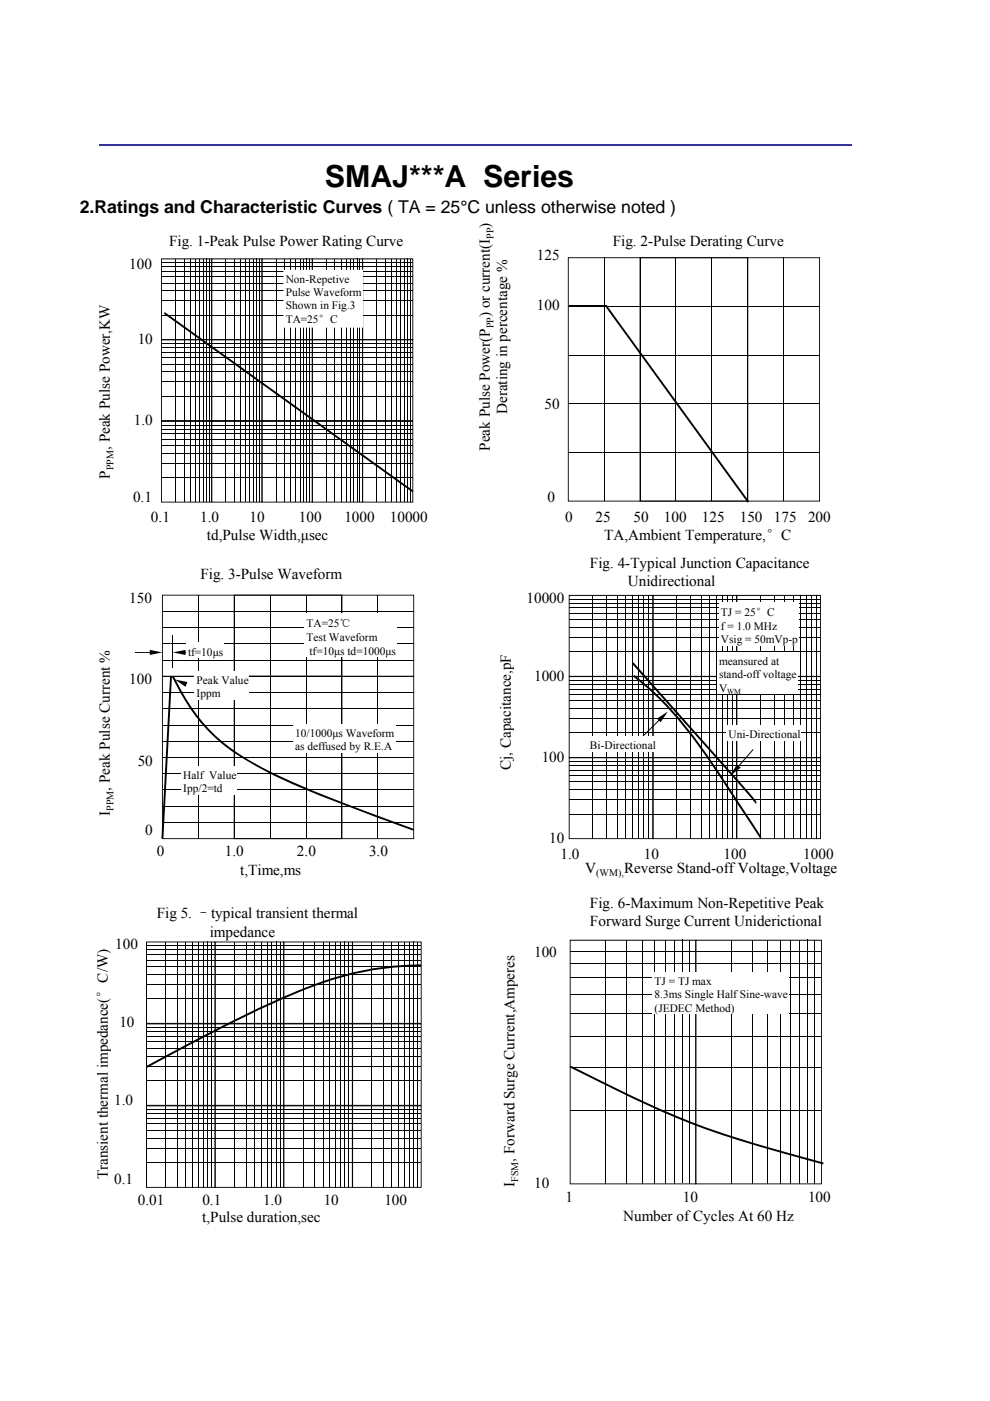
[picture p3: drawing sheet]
<svg xmlns="http://www.w3.org/2000/svg" width="210mm" height="297mm" viewBox="0 0 210 297" stroke-linecap="round" stroke-linejoin="round" font-family="sans-serif">
<g fill="#000">
<path d="M128.4 65l.3-.2 30.2 41.5-.3 .3zM36.5 143.6l.4-.2a38.9 38.9 0 0 0 11.7 14.9 83.7 83.7 0 0 0 18.7 9.7l20.5 7.8-.1 .3-14.9-5.5a111 111 0 0 1-23.8-11.4 38.6 38.6 0 0 1-12.5-15.6zM134 140.7l.4-.3 23.7 26.8a10.1 10.1 0 0 1 2.3 2.9l-.2 .3v-.4l-.2 .2-2.8-3.5zM134.5 143.1a75.1 75.1 0 0 1 16.9 19l10.1 15.4-.3 .2-5.5-8.4a134.2 134.2 0 0 0-14.7-19.8l-2.9-2.9-3.8-3.2zM36.1 143.4l.4 .1-1.9 34.3h-.4zM121 225.9a265.5 265.5 0 0 0 28.3 13l10.9 3.5 14.5 4.1-.1 .4a255.2 255.2 0 0 1-29.6-9.2l-6.2-2.7-7.4-3.5-10.6-5.2z"/>
<path d="M120.4 54.5h38.3v51.8h-38.3zM120.6 54.6v51.6h-.1h38.1h-.1v-51.6l.1 .1h-38.1z"/>
<path d="M135.7 54.5h38.2v51.8h-38.2zM135.8 54.7l.1-.1v51.6h-.1h38h-.1v-51.6l.1 .1z"/>
<path d="M34.2 54.8v17.3h10.8v-17.3zM34.2 55h10.7l-.1-.1v17.1l.1-.1h-10.7l.2 .1v-17.1z"/>
<path d="M44.8 54.8v17.3h10.8v-17.3zM44.9 55h10.7l-.1-.1v17.1l.1-.1h-10.7l.1 .1v-17.1z"/>
<path d="M55.5 54.8v17.3h10.8v-17.3zM55.6 55h10.6l-.1-.1v17.1l.1-.1h-10.6l.1 .1v-17.1z"/>
<path d="M66.2 54.8v17.3h10.8v-17.3zM66.3 55h10.6l-.1-.1v17.1l.1-.1h-10.6l.1 .1v-17.1z"/>
<path d="M76.8 54.8v17.3h10.9v-17.3zM76.9 55h10.6v-.1v17.1v-.1h-10.6l.1 .1v-17.1z"/>
<path d="M34.2 71.9v17.4h10.8v-17.4zM34.2 72.2h10.7l-.1-.1v17.1l.1-.1h-10.7l.2 .1v-17.1z"/>
<path d="M44.8 71.9v17.4h10.8v-17.4zM44.9 72.2h10.7l-.1-.1v17.1l.1-.1h-10.7l.1 .1v-17.1z"/>
<path d="M55.5 71.9v17.4h10.8v-17.4zM55.6 72.2h10.6l-.1-.1v17.1l.1-.1h-10.6l.1 .1v-17.1z"/>
<path d="M66.2 71.9v17.4h10.8v-17.4zM66.3 72.2h10.6l-.1-.1v17.1l.1-.1h-10.6l.1 .1v-17.1z"/>
<path d="M76.8 71.9v17.4h10.9v-17.4zM76.9 72.2h10.6v-.1v17.1v-.1h-10.6l.1 .1v-17.1z"/>
<path d="M34.2 89.2v17.4h10.8v-17.4zM34.2 89.5h10.7l-.1-.2v17.1h.1h-10.7h.2v-17.1z"/>
<path d="M44.8 89.2v17.4h10.8v-17.4zM44.9 89.5h10.7l-.1-.2v17.1h.1h-10.7h.1v-17.1z"/>
<path d="M55.5 89.2v17.4h10.8v-17.4zM55.6 89.5h10.6l-.1-.2v17.1h.1h-10.6h.1v-17.1z"/>
<path d="M66.2 89.2v17.4h10.8v-17.4zM66.3 89.5h10.6l-.1-.2v17.1h.1h-10.6h.1v-17.1z"/>
<path d="M76.8 89.2v17.4h10.9v-17.4zM76.9 89.5h10.6v-.2v17.1h-10.6h.1v-17.1z"/>
<path d="M34.4 126.1h38.2v17.4h-38.2zM34.4 126.3l.1-.1v17.2l-.1-.1h38.1l-.1 .1v-17.2l.1 .1z"/>
<path d="M49.6 126.1h38.2v17.4h-38.2zM49.7 126.3l.1-.1v17.2l-.1-.1h38v.1v-17.2v.1z"/>
<path d="M34.4 143.3h38.2v17.4h-38.2zM34.4 143.5l.1-.1v17.2l-.1-.1h38.1l-.1 .1v-17.2l.1 .1z"/>
<path d="M49.6 143.3h38.2v17.4h-38.2zM49.7 143.5l.1-.1v17.2l-.1-.1h38v.1v-17.2v.1z"/>
<path d="M120.6 126.1v17.4h18v-17.4zM120.8 126.2l-.1 .1h17.8l-.1-.1v17.2l.1-.1h-17.8l.1 .1z"/>
<path d="M138.4 126.1v17.4h18v-17.4zM138.6 126.2l-.1 .1h17.8l-.2-.1v17.2l.2-.1h-17.8l.1 .1z"/>
<path d="M156.1 126.1v17.4h18v-17.4zM156.4 126.2l-.1 .1h17.7l-.1-.1v17.2l.1-.1h-17.7l.1 .1z"/>
<path d="M34.4 160.5h38.2v17.4h-38.2zM34.4 160.7l.1-.1v17.2l-.1-.1h38.1l-.1 .1v-17.2l.1 .1z"/>
<path d="M49.6 160.5h38.2v17.4h-38.2zM49.7 160.7l.1-.1v17.2l-.1-.1h38v.1v-17.2v.1z"/>
<path d="M120.6 143.3v17.4h18v-17.4zM120.8 143.4l-.1 .2h17.8l-.1-.2v17.2l.1-.1h-17.8l.1 .1z"/>
<path d="M120.6 160.5v17.4h18v-17.4zM120.8 160.7l-.1 .1h17.8l-.1-.1v17.1l.1-.1h-17.8l.1 .1z"/>
<path d="M138.4 143.3v17.4h18v-17.4zM138.6 143.4l-.1 .2h17.8l-.2-.2v17.2l.2-.1h-17.8l.1 .1z"/>
<path d="M138.4 160.5v17.4h18v-17.4zM138.6 160.7l-.1 .1h17.8l-.2-.1v17.1l.2-.1h-17.8l.1 .1z"/>
<path d="M156.1 143.3v17.4h18v-17.4zM156.4 143.4l-.1 .2h17.7l-.1-.2v17.2l.1-.1h-17.7l.1 .1z"/>
<path d="M156.1 160.5v17.4h18v-17.4zM156.4 160.7l-.1 .1h17.7l-.1-.1v17.1l.1-.1h-17.7l.1 .1z"/>
<path d="M120.8 199.2v51.9h26.9v-51.9zM121 199.3l-.1 .2h26.7l-.1-.2v51.7l.1-.1h-26.7l.1 .1z"/>
<path d="M147.5 199.2v51.9h26.8v-51.9zM147.7 199.3l-.1 .2h26.6l-.1-.2v51.7l.1-.1h-26.6l.1 .1z"/>
</g>
<g fill="none" stroke="#000" stroke-width=".21">
<path d="M34.2 55.7h53.3M34.2 58.7h53.3M34.2 57.5h53.3M34.2 56.5h53.3M37.3 54.9v34.3M39 54.9v34.3M40.4 54.9v34.3M41.4 54.9v34.3M42.3 54.9v34.3M43.1 54.9v34.3M43.7 54.8v17.1M44.3 54.9v34.3"/>
<path d="M47.9 54.9v34.3M49.7 54.9v34.3M51 54.9v34.3M52.1 54.9v34.3M53 54.9v34.3M53.7 54.9v34.3M54.4 54.8v17.1M55 54.9v34.3M58.6 54.9v34.3M60.4 54.9v34.3M61.7 54.9v34.3M62.7 54.9v34.3"/>
<path d="M63.6 54.9v34.3M64.4 54.9v34.3M65.1 54.8v17.1M65.7 54.9v34.3M69.3 54.9v34.3M71 54.9v34.3M72.4 54.9v34.3M73.4 54.9v34.3M74.3 54.9v34.3M75.1 54.9v34.3M75.7 54.8v17.1M76.3 54.9v34.3"/>
<path d="M79.9 54.9v34.3M81.7 54.9v34.3M83 54.9v34.3M84.1 54.9v34.3M85 54.9v34.3M85.7 54.9v34.3M86.4 54.8v17.1M87 54.9v34.3M128.1 54.6v51.6M135.8 54.6v51.6M143.4 54.6v51.6M151 54.6v51.6"/>
<path d="M158.6 54.6v51.6M166.2 54.6v51.6M34.2 72.8h53.3M34.2 78.8h53.3M34.2 77.2h53.3M34.2 75.8h53.3M34.2 74.7h53.3M34.2 73.7h53.3M34.2 66.8h53.3M34.2 63.8h53.3M34.2 61.7h53.3M34.2 60h53.3"/>
<path d="M43.7 72v17.1M54.4 72v17.1M65.1 72v17.1M75.7 72v17.1M86.4 72v17.1M120.5 65h53.3M120.5 75.3h53.3M34.2 84h53.3M34.2 81h53.3M34.2 90.1h53.3M34.2 98.3h53.3M34.2 96.1h53.3"/>
<path d="M34.2 94.5h53.3M34.2 93.1h53.3M34.2 92h53.3M34.2 91h53.3M37.3 89.3v17.1M39 89.3v17.1M40.4 89.3v17.1M41.4 89.3v17.1M42.3 89.3v17.1M43.1 89.3v17.1M43.7 89.3v17.1M44.3 89.3v17.1"/>
<path d="M47.9 89.3v17.1M49.7 89.3v17.1M51 89.3v17.1M52.1 89.3v17.1M53 89.3v17.1M53.7 89.3v17.1M54.4 89.3v17.1M55 89.3v17.1M58.6 89.3v17.1M60.4 89.3v17.1M61.7 89.3v17.1M62.7 89.3v17.1"/>
<path d="M63.6 89.3v17.1M64.4 89.3v17.1M65.1 89.3v17.1M65.7 89.3v17.1M69.3 89.3v17.1M71 89.3v17.1M72.4 89.3v17.1M73.4 89.3v17.1M74.3 89.3v17.1M75.1 89.3v17.1M75.7 89.3v17.1M76.3 89.3v17.1"/>
<path d="M79.9 89.3v17.1M81.7 89.3v17.1M83 89.3v17.1M84.1 89.3v17.1M85 89.3v17.1M85.7 89.3v17.1M86.4 89.3v17.1M87 89.3v17.1M120.5 85.6h53.3M120.5 95.9h53.3M34.2 101.3h53.3M34.4 129.6h53.3"/>
<path d="M34.4 133.1h53.3M34.4 136.5h53.3M34.4 140h53.3M42.1 126.2v51.6M49.7 126.2v51.6M57.3 126.2v51.6M64.9 126.2v51.6M72.5 126.2v51.6M80.1 126.2v51.6M120.7 133h53.3M120.7 127h53.3M120.7 138.2h53.3"/>
<path d="M120.7 135.2h53.3M120.7 131.4h53.3M120.7 130h53.3M120.7 128.9h53.3M120.7 127.9h53.3M125.7 126.2v17.2M128.7 126.2v17.2M130.9 126.2v17.2M132.7 126.2v17.2M134.2 126.2v17.2M135.4 126.2v17.2M136.6 126.2v51.6"/>
<path d="M137.6 126.2v17.2M143.5 126.2v17.2M146.5 126.2v17.2M148.7 126.2v17.2M150.5 126.2v17.2M151.9 126.2v17.2M153.2 126.2v17.2M154.3 126.2v51.6M155.3 126.2v17.2M161.3 126.2v17.2M164.3 126.2v17.2M166.5 126.2v17.2"/>
<path d="M168.2 126.2v17.2M169.7 126.2v17.2M171 126.2v17.2M172.1 126.2v51.6M173.1 126.2v17.2M34.4 146.8h53.3M34.4 150.3h53.3M34.4 153.7h53.3M34.4 157.2h53.3M120.7 150.3h53.3M120.7 144.2h53.3M120.7 155.4h53.3"/>
<path d="M120.7 152.4h53.3M120.7 148.6h53.3M120.7 147.2h53.3M120.7 146.1h53.3M120.7 145.1h53.3M125.7 143.4v17.2M128.7 143.4v17.2M130.9 143.4v17.2M132.7 143.4v17.2M134.2 143.4v17.2M135.4 143.4v17.2M137.6 143.4v17.2"/>
<path d="M143.5 143.4v17.2M146.5 143.4v17.2M148.7 143.4v17.2M150.5 143.4v17.2M151.9 143.4v17.2M153.2 143.4v17.2M155.3 143.4v17.2M161.3 143.4v17.2M164.3 143.4v17.2M166.5 143.4v17.2M168.2 143.4v17.2M169.7 143.4v17.2"/>
<path d="M171 143.4v17.2M173.1 143.4v17.2M34.4 164h53.3M34.4 167.5h53.3M34.4 170.9h53.3M34.4 174.4h53.3M120.7 161.4h53.3M120.7 172.6h53.3M120.7 169.6h53.3M120.7 167.5h53.3M120.7 165.8h53.3M120.7 164.4h53.3"/>
<path d="M120.7 163.3h53.3M120.7 162.3h53.3M125.7 160.7v17.1M128.7 160.7v17.1M130.9 160.7v17.1M132.7 160.7v17.1M134.2 160.7v17.1M135.4 160.7v17.1M137.6 160.7v17.1M143.5 160.7v17.1M146.5 160.7v17.1M148.7 160.7v17.1"/>
<path d="M150.5 160.7v17.1M151.9 160.7v17.1M153.2 160.7v17.1M155.3 160.7v17.1M161.3 160.7v17.1M164.3 160.7v17.1M166.5 160.7v17.1M168.2 160.7v17.1M169.7 160.7v17.1M171 160.7v17.1M173.1 160.7v17.1M128.4 199.3v51.7"/>
<path d="M132.9 199.3v51.7M136.2 199.3v51.7M138.9 199.3v51.7M141.1 199.3v51.7M143 199.3v51.7M144.7 199.2v51.6M146.2 199.3v51.7M155.1 199.3v51.7M159.6 199.3v51.7M162.9 199.3v51.7M165.5 199.3v51.7M167.7 199.3v51.7"/>
<path d="M169.7 199.3v51.7M171.4 199.2v51.6M172.8 199.3v51.7M120.9 201.7h53.3M120.9 219.8h53.3M120.9 214.8h53.3M120.9 210.8h53.3M120.9 207.3h53.3M120.9 204.4h53.3M120.9 235.4h53.3M120.9 226.3h53.3"/>
</g>
<path d="M120.7 64.9h8.1" fill="none" stroke="#000" stroke-width=".4"/>
<g fill="#fff">
<path d="M60.2 57.3h16.7v12.1h-16.7z"/>
<path d="M60.1 57.2h16.9v12.3h-16.9zM60.2 57.4l.1-.1v12.1l-.1-.1h16.7l-.1 .1v-12.1l.1 .1z"/>
</g>
<path d="M36.7 134.6v7" fill="none" stroke="#000" stroke-width=".21"/>
<g fill="#000">
<path d="M28.6 138.2h3.4v.2h-3.4zM31.8 137.8l2.6 .5-2.6 .6z"/>
<path d="M39.1 138.2h1v.2h-1zM36.7 138.3l2.6-.5v1.1z"/>
</g>
<g fill="#fff">
<path d="M39.5 136.2h7.9v3.4h-7.9z"/>
<path d="M41.3 142.2h11.6v6.1h-11.6z"/>
</g>
<path d="M37.1 144.1l2.7 .5-.5 1z" fill="#000"/>
<g fill="#fff">
<path d="M38.5 162.4h11.7v6.1h-11.7z"/>
<path d="M64.6 130.1h19.6v9.3h-19.6z"/>
<path d="M152.5 127.6h16.9v9.3h-16.9z"/>
<path d="M152.1 138.3h17v8.9h-17z"/>
</g>
<g fill="#000">
<path d="M136 156.3l.1 .2 3.9-3.9-.1-.1zM139.4 152.4l.7 .7 1.5-2.2z"/>
<path d="M159.7 158.8l-3.3 3.7 .2 .2 3.2-3.7zM156.3 162.1l-1.4 2.3 2.2-1.6z"/>
</g>
<g fill="#fff">
<path d="M138.4 206.2h29v8.9h-29z"/>
<path d="M62.2 153.5h21.7v6.1h-21.7z"/>
</g>
<path d="M35 66.2l52.7 37.8-.3 .4-52.7-37.9z" fill="#000"/>
<g fill="#fff">
<path d="M154.1 153.7h15.8v3.3h-15.8z"/>
<path d="M124.7 156h14.5v3.3h-14.5z"/>
</g>
<path d="M21 30.8h159.7" fill="none" stroke="#339" stroke-width=".4"/>
<g fill="#000">
<path d="M31 226l4.9-2.6a248.9 248.9 0 0 1 32.7-15.4 64.1 64.1 0 0 1 20.7-3.6v.5a68.6 68.6 0 0 0-29 6.8l-12.6 6-16.5 8.7z"/>
<path d="M31 199.6v17.5h14.7v-17.5zM31.1 199.8h14.5l-.1-.1v17.3l.1-.1h-14.5l.1 .1v-17.3z"/>
<path d="M45.5 199.6v17.5h14.8v-17.5zM45.6 199.8h14.6l-.1-.1v17.3l.1-.1h-14.6l.1 .1v-17.3z"/>
<path d="M60.1 199.6v17.5h14.7v-17.5zM60.2 199.8h14.5l-.1-.1v17.3l.1-.1h-14.5l.1 .1v-17.3z"/>
<path d="M74.7 199.6v17.5h14.7v-17.5zM74.8 199.8h14.5l-.1-.1v17.3l.1-.1h-14.5l.1 .1v-17.3z"/>
<path d="M31 217v17.5h14.7v-17.5zM31.1 217.2h14.5l-.1-.1v17.3l.1-.1h-14.5l.1 .1v-17.3z"/>
<path d="M45.5 217v17.5h14.8v-17.5zM45.6 217.2h14.6l-.1-.1v17.3l.1-.1h-14.6l.1 .1v-17.3z"/>
<path d="M60.1 217v17.5h14.7v-17.5zM60.2 217.2h14.5l-.1-.1v17.3l.1-.1h-14.5l.1 .1v-17.3z"/>
<path d="M74.7 217v17.5h14.7v-17.5zM74.8 217.2h14.5l-.1-.1v17.3l.1-.1h-14.5l.1 .1v-17.3z"/>
<path d="M31 234.4v17.4h14.7v-17.4zM31.1 234.6h14.5l-.1-.1v17.2h.1h-14.5h.1v-17.2z"/>
<path d="M45.5 234.4v17.4h14.8v-17.4zM45.7 234.5l-.1 .1h14.6l-.1-.1v17.2h.1h-14.6h.1z"/>
<path d="M60.1 234.4v17.4h14.7v-17.4zM60.2 234.6h14.5l-.1-.1v17.2h.1h-14.5h.1v-17.2z"/>
<path d="M74.7 234.4v17.4h14.7v-17.4zM74.8 234.6h14.5l-.1-.1v17.2h.1h-14.5h.1v-17.2z"/>
</g>
<g fill="none" stroke="#000" stroke-width=".21">
<path d="M35.2 199.7v17.3M37.6 199.7v17.3M39.4 199.7v17.3M40.9 199.7v17.3M42.1 199.7v17.3M43.1 199.7v17.3M44.1 199.7v17.2M44.9 199.7v17.3M49.7 199.7v17.3M52.2 199.7v17.3M54 199.7v17.3M55.4 199.7v17.3"/>
<path d="M56.6 199.7v17.3M57.7 199.7v17.3M58.6 199.7v17.2M59.4 199.7v17.3M64.3 199.7v17.3M66.7 199.7v17.3M68.5 199.7v17.3M70 199.7v17.3M71.2 199.7v17.3M72.3 199.7v17.3M73.2 199.7v17.2M74 199.7v17.3"/>
<path d="M78.9 199.7v17.3M81.3 199.7v17.3M83.1 199.7v17.3M84.6 199.7v17.3M85.8 199.7v17.3M86.8 199.7v17.3M87.8 199.7v17.2M88.6 199.7v17.3M31.1 200.5h58.2M31.1 211.8h58.2M31.1 208.7h58.2M31.1 206.6h58.2"/>
<path d="M31.1 204.9h58.2M31.1 203.5h58.2M31.1 202.4h58.2M31.1 201.4h58.2M31.1 217.9h58.2M31.1 219.8h58.2M31.1 218.8h58.2M35.2 217.1v17.3M37.6 217.1v17.3M39.4 217.1v17.3M40.9 217.1v17.3M42.1 217.1v17.3"/>
<path d="M43.1 217.1v17.3M44.1 217v17.3M44.9 217.1v17.3M49.7 217.1v17.3M52.2 217.1v17.3M54 217.1v17.3M55.4 217.1v17.3M56.6 217.1v17.3M57.7 217.1v17.3M58.6 217v17.3M59.4 217.1v17.3M64.3 217.1v17.3"/>
<path d="M66.7 217.1v17.3M68.5 217.1v17.3M70 217.1v17.3M71.2 217.1v17.3M72.3 217.1v17.3M73.2 217v17.3M74 217.1v17.3M78.9 217.1v17.3M81.3 217.1v17.3M83.1 217.1v17.3M84.6 217.1v17.3M85.8 217.1v17.3"/>
<path d="M86.8 217.1v17.3M87.8 217v17.3M88.6 217.1v17.3M31.1 229.1h58.2M31.1 226.1h58.2M31.1 224h58.2M31.1 222.3h58.2M31.1 220.9h58.2M31.1 235.3h58.2M31.1 239.7h58.2M31.1 238.3h58.2M31.1 237.1h58.2"/>
<path d="M31.1 236.2h58.2M35.2 234.5v17.2M37.6 234.5v17.2M39.4 234.5v17.2M40.9 234.5v17.2M42.1 234.5v17.2M43.1 234.5v17.2M44.1 234.4v17.3M44.9 234.5v17.2M49.7 234.5v17.2M52.2 234.5v17.2M54 234.5v17.2"/>
<path d="M55.4 234.5v17.2M56.6 234.5v17.2M57.7 234.5v17.2M58.6 234.4v17.3M59.4 234.5v17.2M64.3 234.5v17.2M66.7 234.5v17.2M68.5 234.5v17.2M70 234.5v17.2M71.2 234.5v17.2M72.3 234.5v17.2M73.2 234.4v17.3"/>
<path d="M74 234.5v17.2M78.9 234.5v17.2M81.3 234.5v17.2M83.1 234.5v17.2M84.6 234.5v17.2M85.8 234.5v17.2M86.8 234.5v17.2M87.8 234.4v17.3M88.6 234.5v17.2M31.1 246.5h58.2M31.1 243.5h58.2M31.1 241.3h58.2"/>
</g>
<text font-size="6.4" x="68.9" y="39.6">SMAJ***A Series</text>
<text font-size="3.7" x="16.9" y="45.3">2.Ratings and Characteristic Curves ( TA = 25°C unless otherwise noted )</text>
<g font-size="3.2">
<text x="35.9" y="52.2">Fig. 1-Peak Pulse Power Rating Curve</text>
<text x="103.9" y="48.3" transform="rotate(-90 103.9 48.3)">)</text>
<text x="130" y="52.2">Fig. 2-Pulse Derating Curve</text>
<text x="27.4" y="57.1">100</text>
<text x="113.9" y="55.1">125</text>
<text x="113.9" y="65.7">100</text>
<text x="103.9" y="67.2" transform="rotate(-90 103.9 67.2)">) or current(I</text>
<text x="29.2" y="72.9">10</text>
<text x="107.6" y="87.8" transform="rotate(-90 107.6 87.8)">Derating in percentage %</text>
<text x="115.5" y="86.7">50</text>
<text x="23.3" y="95.4" transform="rotate(-90 23.3 95.4)">, Peak Pulse Power,KW</text>
<text x="28.4" y="90.2">1.0</text>
<text x="103.9" y="95.6" transform="rotate(-90 103.9 95.6)">Peak Pulse Power(P</text>
<text x="23.3" y="101.5" transform="rotate(-90 23.3 101.5)">P</text>
<text x="28.2" y="106.4">0.1</text>
<text x="116.1" y="106.4">0</text>
<text x="32" y="110.8">0.1</text>
<text x="42.5" y="110.8">1.0</text>
<text x="52.9" y="110.8">10</text>
<text x="63.4" y="110.8">100</text>
<text x="73" y="110.8">1000</text>
<text x="82.7" y="110.8">10000</text>
<text x="119.9" y="110.8">0</text>
<text x="126.3" y="110.8">25</text>
<text x="134.4" y="110.8">50</text>
<text x="140.8" y="110.8">100</text>
<text x="148.9" y="110.8">125</text>
<text x="156.9" y="110.8">150</text>
<text x="164.1" y="110.8">175</text>
<text x="171.4" y="110.8">200</text>
<text x="43.9" y="114.5">td,Pulse Width,μsec</text>
<text x="128.2" y="114.5">TA,Ambient Temperature,°C</text>
<text x="42.5" y="122.7">Fig. 3-Pulse Waveform</text>
<text x="125.1" y="120.4">Fig. 4-Typical Junction Capacitance</text>
<text x="133.2" y="124.1">Unidirectional</text>
<text x="27.4" y="127.8">150</text>
<text x="111.7" y="127.8">10000</text>
<text x="27.4" y="145.1">100</text>
<text x="113.3" y="144.3">1000</text>
<text x="114.9" y="161.6">100</text>
<text x="23.3" y="167.6" transform="rotate(-90 23.3 167.6)">, Peak Pulse Current %</text>
<text x="29.2" y="162.4">50</text>
<text x="108.3" y="163.2" transform="rotate(-90 108.3 163.2)">Cj, Capacitance,pF</text>
<text x="23.3" y="173" transform="rotate(-90 23.3 173)">I</text>
<text x="30.8" y="177">0</text>
<text x="116.5" y="178.8">10</text>
<text x="33.2" y="181.5">0</text>
<text x="47.7" y="181.5">1.0</text>
<text x="50.9" y="185.4">t,Time,ms</text>
<text x="63" y="181.5">2.0</text>
<text x="78.3" y="181.5">3.0</text>
<text x="118.9" y="182.1">1.0</text>
<text x="124.1" y="185">V</text>
<text x="132.4" y="185">Reverse Stand-off Voltage,Voltage</text>
<text x="136.6" y="182.1">10</text>
<text x="153.5" y="182.1">100</text>
<text x="170.4" y="182.1">1000</text>
<text x="33.2" y="194.7">Fig 5. –typical transient thermal</text>
<text x="125.1" y="192.6">Fig. 6-Maximum Non-Repetitive Peak</text>
<text x="125.1" y="196.3">Forward Surge Current Uniderictional</text>
<text x="24.4" y="201.3">100</text>
<text x="44.5" y="198.6">impedance</text>
<text x="113.3" y="202.9">100</text>
<text x="25.3" y="217.7">10</text>
<text x="24.2" y="234.3">1.0</text>
<text x="22.9" y="250" transform="rotate(-90 22.9 250)">Transient thermal impedance(°C/W)</text>
<text x="24.2" y="251.1">0.1</text>
<text x="109.1" y="246.3" transform="rotate(-90 109.1 246.3)">, Forward Surge Current,Amperes</text>
<text x="109.1" y="251.6" transform="rotate(-90 109.1 251.6)">I</text>
<text x="113.3" y="251.8">10</text>
<text x="29.3" y="255.4">0.01</text>
<text x="42.9" y="255.4">0.1</text>
<text x="55.8" y="255.4">1.0</text>
<text x="68.7" y="255.4">10</text>
<text x="81.5" y="255.4">100</text>
<text x="119.9" y="254.9">1</text>
<text x="144.8" y="254.9">10</text>
<text x="171.4" y="254.9">100</text>
<text x="42.9" y="259.2">t,Pulse duration,sec</text>
<text x="132.2" y="258.8">Number of Cycles At 60 Hz</text>
</g>
<g font-size="2.4">
<text x="60.6" y="60">Non-Repetive</text>
<text x="60.6" y="62.8">Pulse Waveform</text>
<text x="60.6" y="65.6">Shown in Fig.3</text>
<text x="60.6" y="68.6">TA=25°</text>
<text x="70" y="68.6">C</text>
<text x="152.9" y="130.6">TJ = 25°C</text>
<text x="65" y="133">TA=25℃</text>
<text x="65" y="136">Test Waveform</text>
<text x="152.9" y="133.5">f = 1.0 MHz</text>
<text x="152.9" y="136.3">Vsig = 50mVp-p</text>
<text x="39.9" y="139">tf=10μs</text>
<text x="65.6" y="138.8">tf=10μs td=1000μs</text>
<text x="152.5" y="141.1">meansured at</text>
<text x="152.5" y="143.8">stand-off voltage</text>
<text x="41.7" y="145">Peak Value</text>
<text x="41.7" y="147.7">Ippm</text>
<text x="152.5" y="146.6">V</text>
<text x="62.6" y="156.3">10/1000μs Waveform</text>
<text x="62.6" y="159">as deffused by R.E.A</text>
<text x="125.1" y="158.7">Bi-Directional</text>
<text x="154.5" y="156.5">Uni-Directional</text>
<text x="38.9" y="165.1">Half Value</text>
<text x="38.9" y="167.9">Ipp/2=td</text>
<text x="138.8" y="208.9">TJ = TJ max</text>
<text x="138.8" y="211.7">8.3ms Single Half Sine-wave</text>
<text x="138.8" y="214.5">(JEDEC Method)</text>
</g>
<g font-size="2.1">
<text x="104.6" y="50.7" transform="rotate(-90 104.6 50.7)">PP</text>
<text x="104.6" y="69.6" transform="rotate(-90 104.6 69.6)">PP</text>
<text x="24" y="99.7" transform="rotate(-90 24 99.7)">PPM</text>
<text x="24" y="171.9" transform="rotate(-90 24 171.9)">PPM</text>
<text x="126.5" y="185.8">(WM),</text>
<text x="109.9" y="250.6" transform="rotate(-90 109.9 250.6)">FSM</text>
</g>
<text font-size="1.6" x="154.2" y="147.2">WM</text>
</svg>
